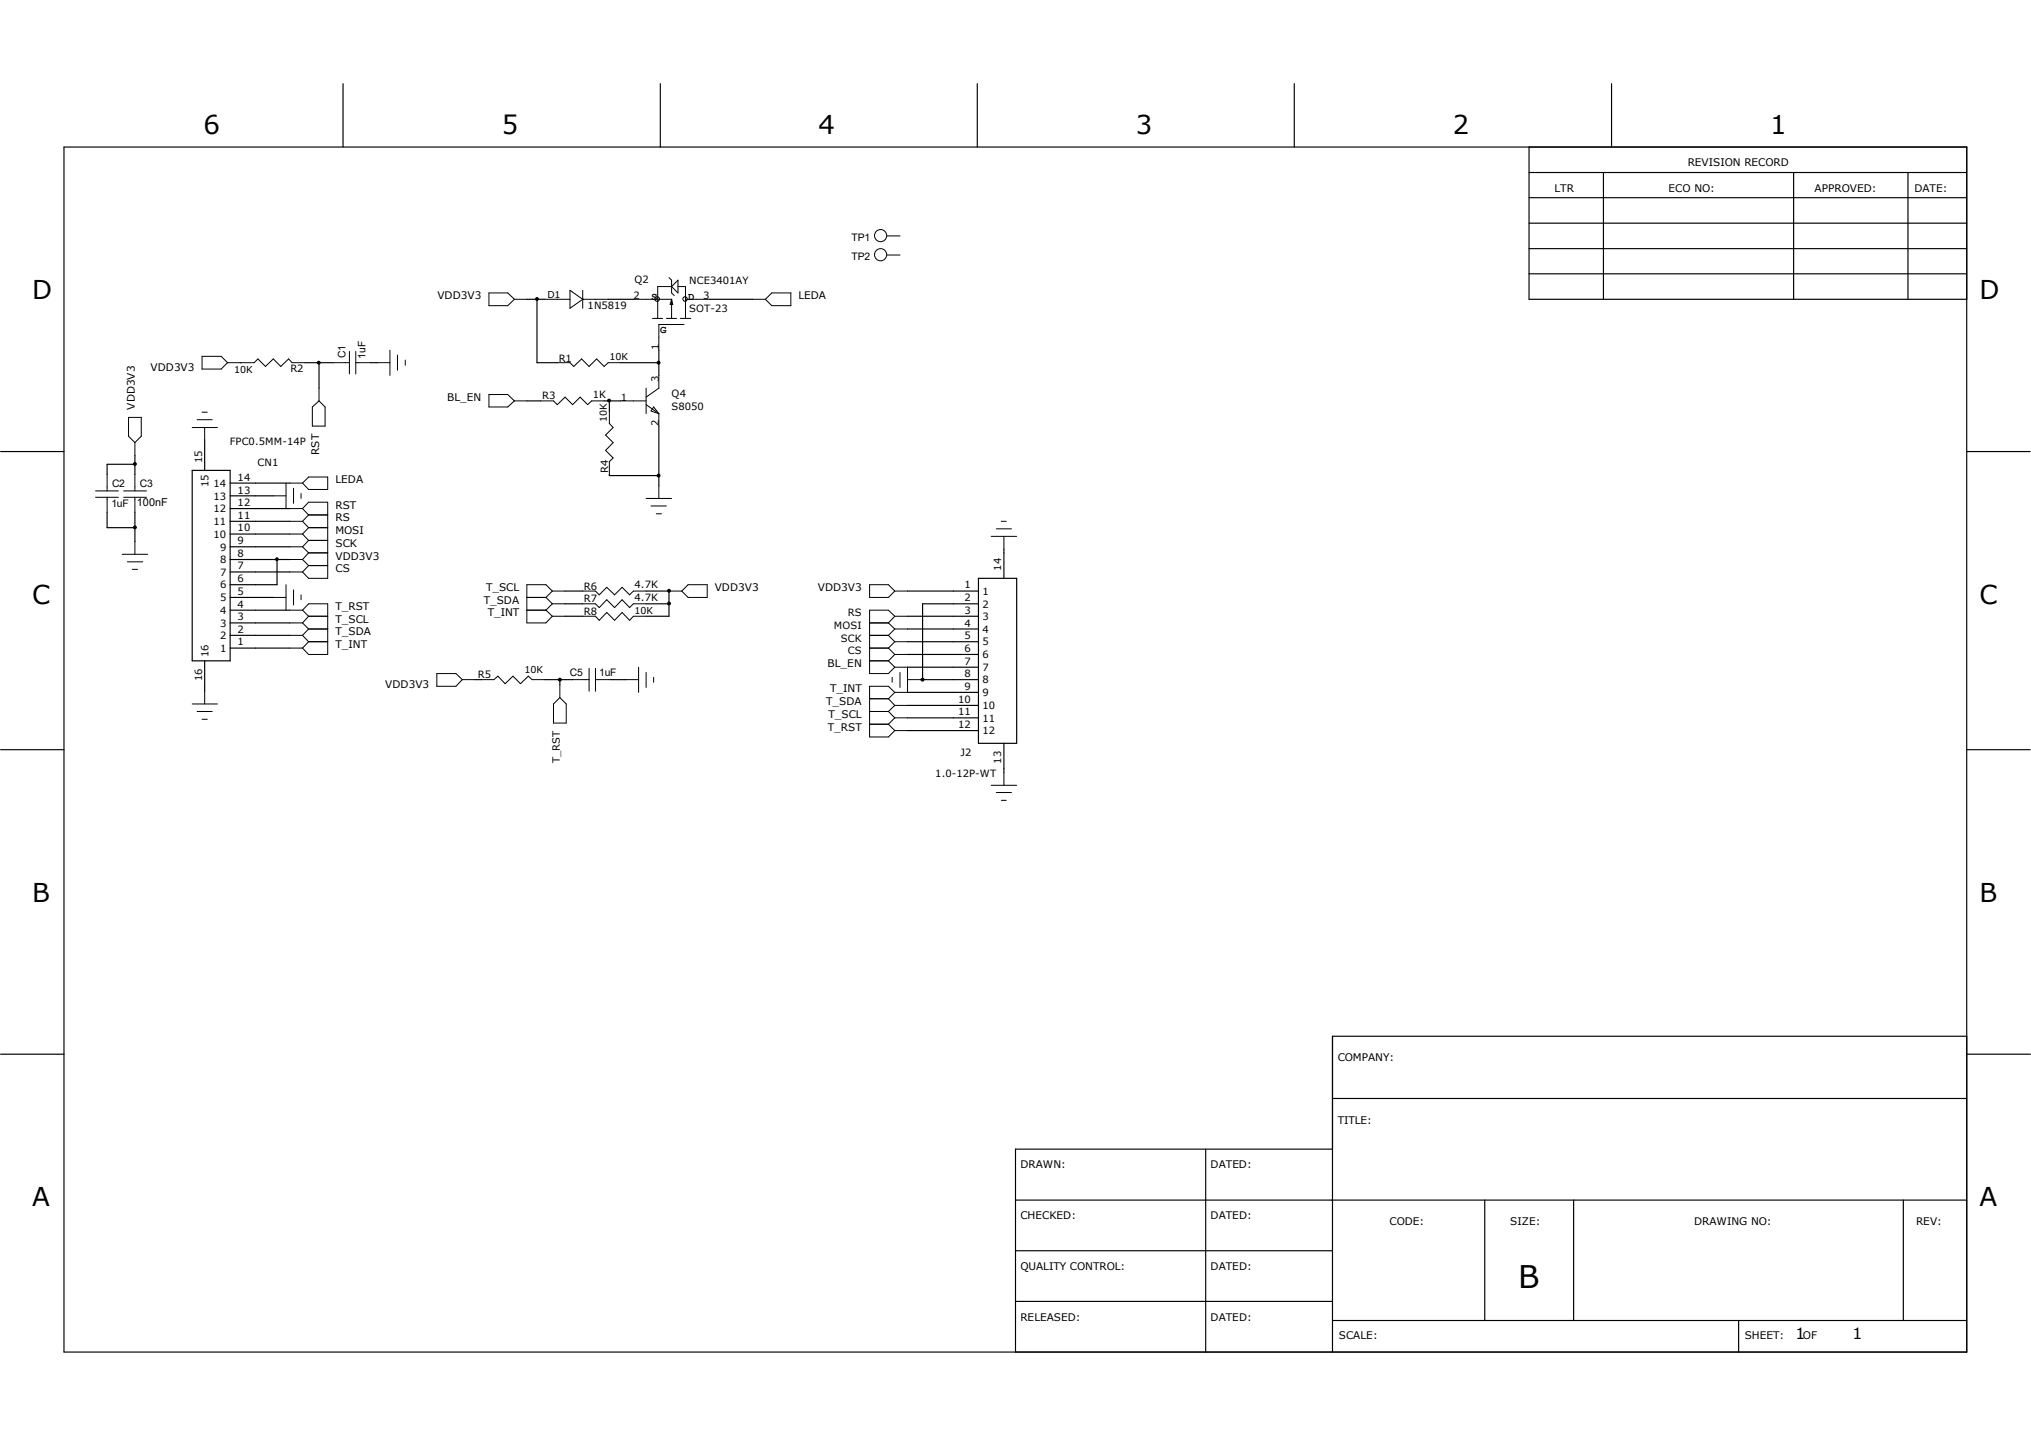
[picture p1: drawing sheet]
<svg xmlns="http://www.w3.org/2000/svg" width="297mm" height="210mm" viewBox="0 0 297 210" stroke-linecap="round" stroke-linejoin="round" font-family="sans-serif">
<g fill="none" stroke="#000" stroke-width=".17">
<path d="M50.2 12.2v9.3M96.6 12.2v9.3M142.9 12.2v9.3M189.3 12.2v9.3M235.7 12.2v9.3M9.4 21.5h278.2v176.2h-278.2zM223.6 25.2h64M223.6 28.9h64M223.6 36.4h64M223.6 21.5v22.3h64M223.6 32.6h64M234.5 25.2v18.6"/>
<path d="M262.3 25.2v18.6M279 25.2v18.6M35.1 53h.2M44.6 53h4.1M46.7 53v3.8M54.2 53h1M77 43.8h2.7M77 58.6h2.1M78.5 43.8v9.2h3M88.3 58.6h2.5M88.9 43.8h3.7M89.1 58.6h.1"/>
<path d="M89.1 58.6v1.5M90.8 53h5.6M96.4 51.2v3.7M103.8 43.8h6.3M223.6 40h64M.1 66h9.3M15.7 74.9v2.3h4M19.7 66.6v2.8M19.7 74.9v4.3M19.7 67.9h-4v1.5M28.1 68.8h5.6v27.8h-5.6zM29.9 64.3v4.5"/>
<path d="M33.7 80h8.7M33.7 78.1h8.7M33.7 76.2h8.7M33.7 74.4h8.7M33.7 72.5h6.3M33.7 70.7h8.7M89.1 69.4v.2h7.3M96.4 62.3v8.7M287.6 66h9.3M29.9 96.6v4.5M33.7 94.8h8.7M33.7 92.9h8.7"/>
<path d="M33.7 91.1h8.7M33.7 89.2h8.7M33.7 87.4h6.3M33.7 83.7h8.7M33.7 81.8h8.7M40.5 81.8v3.7h-6.8M69.4 99.4h1M79.7 99.4h4M81.9 99.4v.8M82.6 86.4h2.6M82.6 88.3h2.6M82.6 90.1h2.6"/>
<path d="M89.3 99.4h2.2M94.5 86.4h3.3M94.5 88.3h3.3M97.8 86.4h.1M97.8 86.4v3.7h-3.3M132.7 86.4h10.4M132.7 90.1h10.4M132.7 92h10.4M132.7 93.9h10.4M132.7 95.7h10.4M132.7 97.6h10.4M134.6 99.4h8.5"/>
<path d="M143.1 84.6h5.6v24.1h-5.6zM143.1 88.3h-8.2v11.1M146.8 80.3v4.3M.1 109.6h9.3M132.7 101.3h10.4M132.7 103.2h10.4M132.7 105h10.4M132.7 106.8h10.4M146.8 108.7v4.3M287.6 109.6h9.3M.1 154.2h9.3M287.6 151.6h-92.7v46.1"/>
<path d="M287.7 154.2h9.2M148.5 175.5h139.1M176.3 168.1v29.6M194.9 160.7h92.7M194.9 168.1h-46.4v29.6M217.1 175.5v17.6M230.1 175.5v17.6M278.3 175.5v17.6M148.5 182.9h46.4M148.5 190.3h46.4M194.9 193.1h92.7M254.3 193.1v4.6"/>
</g>
<g fill="none" stroke="#000" stroke-width=".15">
<path d="M129.8 34.5h1.8M129.8 37.3h1.8M29.5 52.1h2.8l1 .9-1 1h-2.8zM33.3 53h1.8M35.3 53h1.9l.5-.5 1.1 1.1 1.2-1.1 1.1 1.1 1.1-1.1 .5 .5h1.9M45.7 59.5l1-.9 .8 .9v2.8h-1.8zM46.7 56.8v1.8M48.7 53h2.4M51.1 51.4v3.3M52 53h2.2M52 51.4v3.3M55.2 53h1.8"/>
<path d="M57 51.2v3.7M58.1 51.9v2.2M59.3 52.7v.7M71.5 42.8h2.8l.9 1-.9 .9h-2.8zM71.5 57.7h2.8l.9 .9-.9 .9h-2.8zM75.2 43.8h1.8M75.2 58.6h1.8M79.1 58.6h1.8l.6 .6 1.1-1.1 1.1 1.1 1.1-1.1 1.1 1.1 .6-.6h1.8M79.7 43.8h3.7M81.5 53h1.9l.5 .6 1.1-1.1 1.1 1.1 1.1-1.1 1.1 1.1 .6-.6h1.9M83.4 42.5l1.8 1.3-1.8 1.3zM85.2 43.8h.1"/>
<path d="M85.2 42.5v2.6M85.2 43.8h3.7M90.8 58.6h3.7M92.6 43.8h5.6M94.5 59.2l1.9 1.3M94.5 56.8v3.7M95.4 46.6h1.5M95.6 59.5l.8 1-1.2-.4zM96.4 54.9v1.9l-1.9 1.3M97.5 46.6h1.4M97.8 40.6l.4 .4v1.8l.4 .4M98.2 43.8v2.8"/>
<path d="M98.2 41.9h-2v4.7M98.2 41.9l.9-.9v1.8zM98.2 43.8l.2 .7h-.4zM99.1 41.9h1.1v4.7M99.5 46.6h1.5M100 47.5h-3.6v3.7M100.2 43.8h3.6M110.1 43.8h1.8M112.9 42.8h2.8v1.9h-2.8l-1-.9zM14 71.8h3.3M14 72.7h3.3M15.7 69.4v2.4"/>
<path d="M15.7 72.7v2.2M18.1 71.8h3.3M18.1 72.7h3.3M18.8 61h1.9v2.8l-1 .9-.9-.9zM19.7 64.7v1.9M19.7 69.4v2.4M19.7 72.7v2.2M19.7 79.2v1.9M28.1 62.5h3.7M28.8 61.4h2.2M29.5 60.3h.8M29.9 62.5v1.8"/>
<path d="M40 72.5h1.8M41.8 70.7v3.7M42.4 70.7h1.8M42.4 74.4h1.8M42.4 76.2h1.8M42.4 78.1h1.8M42.4 80h1.8M42.9 71.4v2.2M44 72.2v.7M44.2 74.4l.9-1h2.8v11.2h-2.8l-.9-.9M44.2 74.4l.9 .9M44.2 76.2l.9 1"/>
<path d="M44.2 78.1l.9 .9M44.2 80l.9 .9M45.1 69.8h2.8v1.8h-2.8l-.9-.9zM45.1 75.3h2.8M45.1 77.2h2.8M45.1 75.3l-.9 .9M45.1 79h2.8M45.1 77.2l-.9 .9M45.1 79l-.9 1M89.1 60.1v1.8l.6 .6-1.1 1.1 1.1 1.1-1.1 1.2 1.1 1.1-.6 .5v1.9M94.5 72.9h3.7M95.2 74h2.3"/>
<path d="M96 75.1h.7M96.4 60.5v1.8M96.4 71v1.9M144.9 78.4h3.8M145.7 77.3h2.2M146.4 76.2h.8M146.8 78.4v1.9M17.9 81.1h3.7M18.6 82.2h2.3M19.3 83.3h.8M40 87.4h1.8M41.8 85.5v3.7"/>
<path d="M42.4 91.1h1.8M42.4 89.2h1.8M42.4 92.9h1.8M42.4 94.8h1.8M42.4 81.8h1.8M42.4 83.7h1.8M42.9 86.3v2.2M44 87v.7M44.2 89.2l.9-.9h2.8v7.4h-2.8l-.9-.9M44.2 81.8l.9 .9M44.2 89.2l.9 .9M44.2 91.1l.9 .9"/>
<path d="M44.2 92.9l.9 1M45.1 90.1h2.8M45.1 92h2.8M45.1 93.9h2.8M45.1 80.9h2.8M45.1 82.7h2.8M45.1 80.9l-.9 .9M45.1 82.7l-.9 1M45.1 90.1l-.9 1M45.1 92l-.9 .9M45.1 93.9l-.9 .9M63.9 98.5h2.8l.9 .9-.9 1h-2.8z"/>
<path d="M67.6 99.4h1.8M70.4 99.4h1.8l.6-.5 1.1 1.1 1.1-1.1 1.1 1.1 1.2-1.1 .5 .5h1.9M77 87.4h2.8M77 89.2h2.8M79.8 87.4l1 .9M79.8 89.2l1 .9M80.8 86.4h1.8M80.8 88.3h1.8M80.8 90.1h1.8M80.8 86.4l-1-.9h-2.8v5.6h2.8l1-1M80.8 86.4l-1 1M80.8 88.3l-1 .9"/>
<path d="M83.7 99.4h2.4M85.2 86.4h1.9l.5 .6 1.1-1.1 1.2 1.1 1.1-1.1 1.1 1.1 .5-.6h1.9M85.2 88.3h1.9l.5 .6 1.1-1.2 1.2 1.2 1.1-1.2 1.1 1.2 .5-.6h1.9M85.2 90.1h1.9l.5 .6 1.1-1.1 1.2 1.1 1.1-1.1 1.1 1.1 .5-.6h1.9M86.1 97.7v3.4M87.1 99.4h2.2M87.1 97.7v3.4M91.5 99.4h1.9M93.4 97.6v3.7M94.5 98.3v2.2M95.6 99.1v.7M97.8 86.4h1.9"/>
<path d="M99.7 86.4l.9-.9h2.8v1.9h-2.8zM127.2 85.5h2.7l1 .9-1 1h-2.7zM127.2 91.1h2.7M127.2 92.9h2.7M127.2 94.8h2.7M127.2 96.6h2.7M129.9 91.1l1 .9M129.9 92.9l1 1M129.9 94.8l1 .9M129.9 96.6l1 1M130.5 99.1v.7M130.9 86.4h1.8"/>
<path d="M130.9 90.1h1.8M130.9 90.1l-1-.9h-2.7v9.3h2.7l1-.9M130.9 97.6h1.8v3.7h-1.8M130.9 90.1l-1 1M130.9 92h1.8M130.9 92l-1 .9M130.9 93.9h1.8M130.9 93.9l-1 .9M130.9 95.7h1.8M130.9 95.7l-1 .9M131.6 98.3v2.2M132.7 99.4h1.9"/>
<path d="M28.1 103h3.7M28.8 104.1h2.2M29.5 105.2h.8M29.9 101.1v1.9M81.9 100.2v1.8M81.9 102l.9 1v2.7h-1.9v-2.7zM127.2 104.1h2.7M127.2 102.2h2.7M127.2 105.9h2.7M129.9 102.2l1 1M129.9 104.1l1 .9M129.9 105.9l1 .9"/>
<path d="M130.9 101.3l-1-.9h-2.7v7.4h2.7l1-1M130.9 101.3l-1 .9M130.9 103.2h1.8M130.9 103.2l-1 .9M130.9 105h1.8M130.9 105l-1 .9M130.9 106.8h1.8M144.9 114.9h3.8M145.7 115.9h2.2M146.4 117.1h.8M146.8 113v1.9"/>
<circle cx="128.8" cy="37.3" r=".89"/>
<circle cx="128.8" cy="34.5" r=".89"/>
<circle cx="96.1" cy="43.7" r=".34"/>
<circle cx="100.2" cy="43.7" r=".33"/>
</g>
<g fill="#000" stroke="#000" stroke-width=".15">
<circle cx="46.6" cy="53" r=".21"/>
<circle cx="78.5" cy="43.7" r=".21"/>
<circle cx="89.1" cy="58.6" r=".21"/>
<circle cx="96.3" cy="53" r=".21"/>
<circle cx="19.7" cy="77.1" r=".21"/>
<circle cx="19.7" cy="67.9" r=".21"/>
<circle cx="96.3" cy="69.6" r=".21"/>
<circle cx="40.5" cy="81.8" r=".2"/>
<circle cx="81.9" cy="99.4" r=".21"/>
<circle cx="97.8" cy="86.4" r=".21"/>
<circle cx="97.8" cy="88.3" r=".21"/>
<circle cx="134.9" cy="99.4" r=".21"/>
</g>
<text font-size="4.6" x="222" y="188.3">B</text>
<g font-size="3.8">
<text x="29.8" y="19.6">6</text>
<text x="73.4" y="19.6">5</text>
<text x="119.7" y="19.6">4</text>
<text x="166.1" y="19.6">3</text>
<text x="212.5" y="19.6">2</text>
<text x="258.9" y="19.6">1</text>
<text x="4.7" y="43.8">D</text>
<text x="289.5" y="43.8">D</text>
<text x="4.7" y="88.3">C</text>
<text x="289.5" y="88.3">C</text>
<text x="4.7" y="131.9">B</text>
<text x="289.5" y="131.9">B</text>
<text x="4.7" y="176.4">A</text>
<text x="289.5" y="176.4">A</text>
</g>
<g font-size="2.3">
<text x="262.6" y="195.8">1</text>
<text x="270.9" y="195.8">1</text>
</g>
<g font-size="1.6">
<text x="95.2" y="43.8">S</text>
<text x="100.6" y="43.8">D</text>
<text x="96.6" y="48.6">G</text>
<text x="20" y="74">100nF</text>
</g>
<g font-size="1.5">
<text x="227.3" y="28">LTR</text>
<text x="244" y="28">ECO NO:</text>
<text x="246.8" y="24.3">REVISION RECORD</text>
<text x="265.3" y="28">APPROVED:</text>
<text x="280" y="28">DATE:</text>
<text x="124.5" y="35.2">TP1</text>
<text x="92.8" y="41.4">Q2</text>
<text x="100.8" y="41.6">NCE3401AY</text>
<text x="124.5" y="38">TP2</text>
<text x="64" y="43.8">VDD3V3</text>
<text x="85.9" y="45.3">1N5819</text>
<text x="92.6" y="43.8">2</text>
<text x="100.8" y="45.7">SOT-23</text>
<text x="102.8" y="43.8">3</text>
<text x="116.8" y="43.8">LEDA</text>
<text x="50.5" y="52.4" transform="rotate(-90 50.5 52.4)">C1</text>
<text x="53.5" y="52.5" transform="rotate(-90 53.5 52.5)">1uF</text>
<text x="81.7" y="52.9">R1</text>
<text x="96.3" y="51.2" transform="rotate(-90 96.3 51.2)">1</text>
<text x="19.7" y="59.9" transform="rotate(-90 19.7 59.9)">VDD3V3</text>
<text x="22" y="54.2">VDD3V3</text>
<text x="42.5" y="54.4">R2</text>
<text x="65.4" y="58.6">BL_EN</text>
<text x="79.3" y="58.4">R3</text>
<text x="86.7" y="58.3">1K</text>
<text x="90.8" y="58.6">1</text>
<text x="96.3" y="55.8" transform="rotate(-90 96.3 55.8)">3</text>
<text x="98.2" y="58.1">Q4</text>
<text x="98.2" y="59.9">S8050</text>
<text x="33.6" y="65.1">FPC0.5MM-14P</text>
<text x="96.3" y="62.3" transform="rotate(-90 96.3 62.3)">2</text>
<text x="16.4" y="71.2">C2</text>
<text x="20.4" y="71.2">C3</text>
<text x="29.5" y="67.7" transform="rotate(-90 29.5 67.7)">15</text>
<text x="30.5" y="71.2" transform="rotate(-90 30.5 71.2)">15</text>
<text x="31.2" y="71.2">14</text>
<text x="34.8" y="70.3">14</text>
<text x="37.7" y="68.1">CN1</text>
<text x="46.7" y="66.5" transform="rotate(-90 46.7 66.5)">RST</text>
<text x="49.1" y="70.7">LEDA</text>
<text x="88.9" y="69.2" transform="rotate(-90 88.9 69.2)">R4</text>
<text x="16.3" y="74.1">1uF</text>
<text x="31.2" y="76.8">11</text>
<text x="31.2" y="74.9">12</text>
<text x="31.2" y="73.1">13</text>
<text x="34.8" y="77.7">10</text>
<text x="34.8" y="75.9">11</text>
<text x="34.8" y="74">12</text>
<text x="34.8" y="72.2">13</text>
<text x="49.1" y="74.4">RST</text>
<text x="49.1" y="76.2">RS</text>
<text x="31.2" y="78.7">10</text>
<text x="32.2" y="82.4">8</text>
<text x="32.2" y="80.5">9</text>
<text x="34.8" y="83.3">7</text>
<text x="34.8" y="81.4">8</text>
<text x="34.8" y="79.6">9</text>
<text x="49.1" y="78.1">MOSI</text>
<text x="49.1" y="80">SCK</text>
<text x="49.1" y="81.8">VDD3V3</text>
<text x="49.1" y="83.7">CS</text>
<text x="146.4" y="83.5" transform="rotate(-90 146.4 83.5)">14</text>
<text x="32.2" y="89.8">4</text>
<text x="32.2" y="87.9">5</text>
<text x="32.2" y="86.1">6</text>
<text x="32.2" y="84.2">7</text>
<text x="34.8" y="88.9">4</text>
<text x="34.8" y="87">5</text>
<text x="34.8" y="85.1">6</text>
<text x="49.1" y="89.2">T_RST</text>
<text x="70.7" y="88.3">T_SDA</text>
<text x="71.1" y="86.4">T_SCL</text>
<text x="85.4" y="86.3">R6</text>
<text x="85.4" y="88.1">R7</text>
<text x="85.4" y="90">R8</text>
<text x="92.8" y="86.1">4.7K</text>
<text x="92.8" y="87.9">4.7K</text>
<text x="104.5" y="86.4">VDD3V3</text>
<text x="119.6" y="86.4">VDD3V3</text>
<text x="141.1" y="86.1">1</text>
<text x="141.1" y="87.9">2</text>
<text x="141.1" y="89.8">3</text>
<text x="143.7" y="87">1</text>
<text x="143.7" y="88.9">2</text>
<text x="32.2" y="95.3">1</text>
<text x="32.2" y="93.5">2</text>
<text x="32.2" y="91.7">3</text>
<text x="34.8" y="94.4">1</text>
<text x="34.8" y="92.5">2</text>
<text x="34.8" y="90.7">3</text>
<text x="49.1" y="91.1">T_SCL</text>
<text x="49.1" y="92.9">T_SDA</text>
<text x="49.1" y="94.8">T_INT</text>
<text x="71.3" y="90.1">T_INT</text>
<text x="121.9" y="92">MOSI</text>
<text x="123" y="93.9">SCK</text>
<text x="124" y="90.1">RS</text>
<text x="124" y="95.7">CS</text>
<text x="141.1" y="91.7">4</text>
<text x="141.1" y="93.5">5</text>
<text x="141.1" y="95.3">6</text>
<text x="143.7" y="90.7">3</text>
<text x="143.7" y="92.5">4</text>
<text x="143.7" y="94.4">5</text>
<text x="29.5" y="99.6" transform="rotate(-90 29.5 99.6)">16</text>
<text x="30.5" y="96.1" transform="rotate(-90 30.5 96.1)">16</text>
<text x="56.3" y="100.6">VDD3V3</text>
<text x="69.9" y="99.1">R5</text>
<text x="83.4" y="98.9">C5</text>
<text x="87.6" y="98.9">1uF</text>
<text x="121" y="97.6">BL_EN</text>
<text x="121.4" y="101.3">T_INT</text>
<text x="141.1" y="97.2">7</text>
<text x="141.1" y="99.1">8</text>
<text x="141.1" y="100.9">9</text>
<text x="143.7" y="96.3">6</text>
<text x="143.7" y="98.1">7</text>
<text x="143.7" y="99.9">8</text>
<text x="143.7" y="101.8">9</text>
<text x="120.8" y="103.2">T_SDA</text>
<text x="121.1" y="106.8">T_RST</text>
<text x="121.2" y="105">T_SCL</text>
<text x="140.1" y="102.8">10</text>
<text x="140.1" y="104.6">11</text>
<text x="140.1" y="106.5">12</text>
<text x="143.7" y="103.7">10</text>
<text x="143.7" y="105.5">11</text>
<text x="143.7" y="107.4">12</text>
<text x="81.9" y="111.6" transform="rotate(-90 81.9 111.6)">T_RST</text>
<text x="136.8" y="113.6">1.0-12P-WT</text>
<text x="140.5" y="110.6">J2</text>
<text x="146.4" y="111.7" transform="rotate(-90 146.4 111.7)">13</text>
<text x="195.6" y="155.1">COMPANY:</text>
<text x="195.6" y="164.4">TITLE:</text>
<text x="149.2" y="170.9">DRAWN:</text>
<text x="177" y="170.9">DATED:</text>
<text x="149.2" y="178.3">CHECKED:</text>
<text x="177" y="178.3">DATED:</text>
<text x="203.2" y="179.2">CODE:</text>
<text x="220.9" y="179.2">SIZE:</text>
<text x="247.7" y="179.2">DRAWING NO:</text>
<text x="280.2" y="179.2">REV:</text>
<text x="149.2" y="185.7">QUALITY CONTROL:</text>
<text x="177" y="185.7">DATED:</text>
<text x="149.2" y="193.1">RELEASED:</text>
<text x="177" y="193.1">DATED:</text>
<text x="195.8" y="195.9">SCALE:</text>
<text x="255.1" y="195.9">SHEET:</text>
<text x="263.7" y="195.9">OF</text>
</g>
<g font-size="1.4">
<text x="80.1" y="43.6">D1</text>
<text x="89.1" y="52.7">10K</text>
<text x="34.2" y="54.5">10K</text>
<text x="88.7" y="61.8" transform="rotate(-90 88.7 61.8)">10K</text>
<text x="92.8" y="89.8">10K</text>
<text x="76.7" y="98.4">10K</text>
</g>
</svg>
